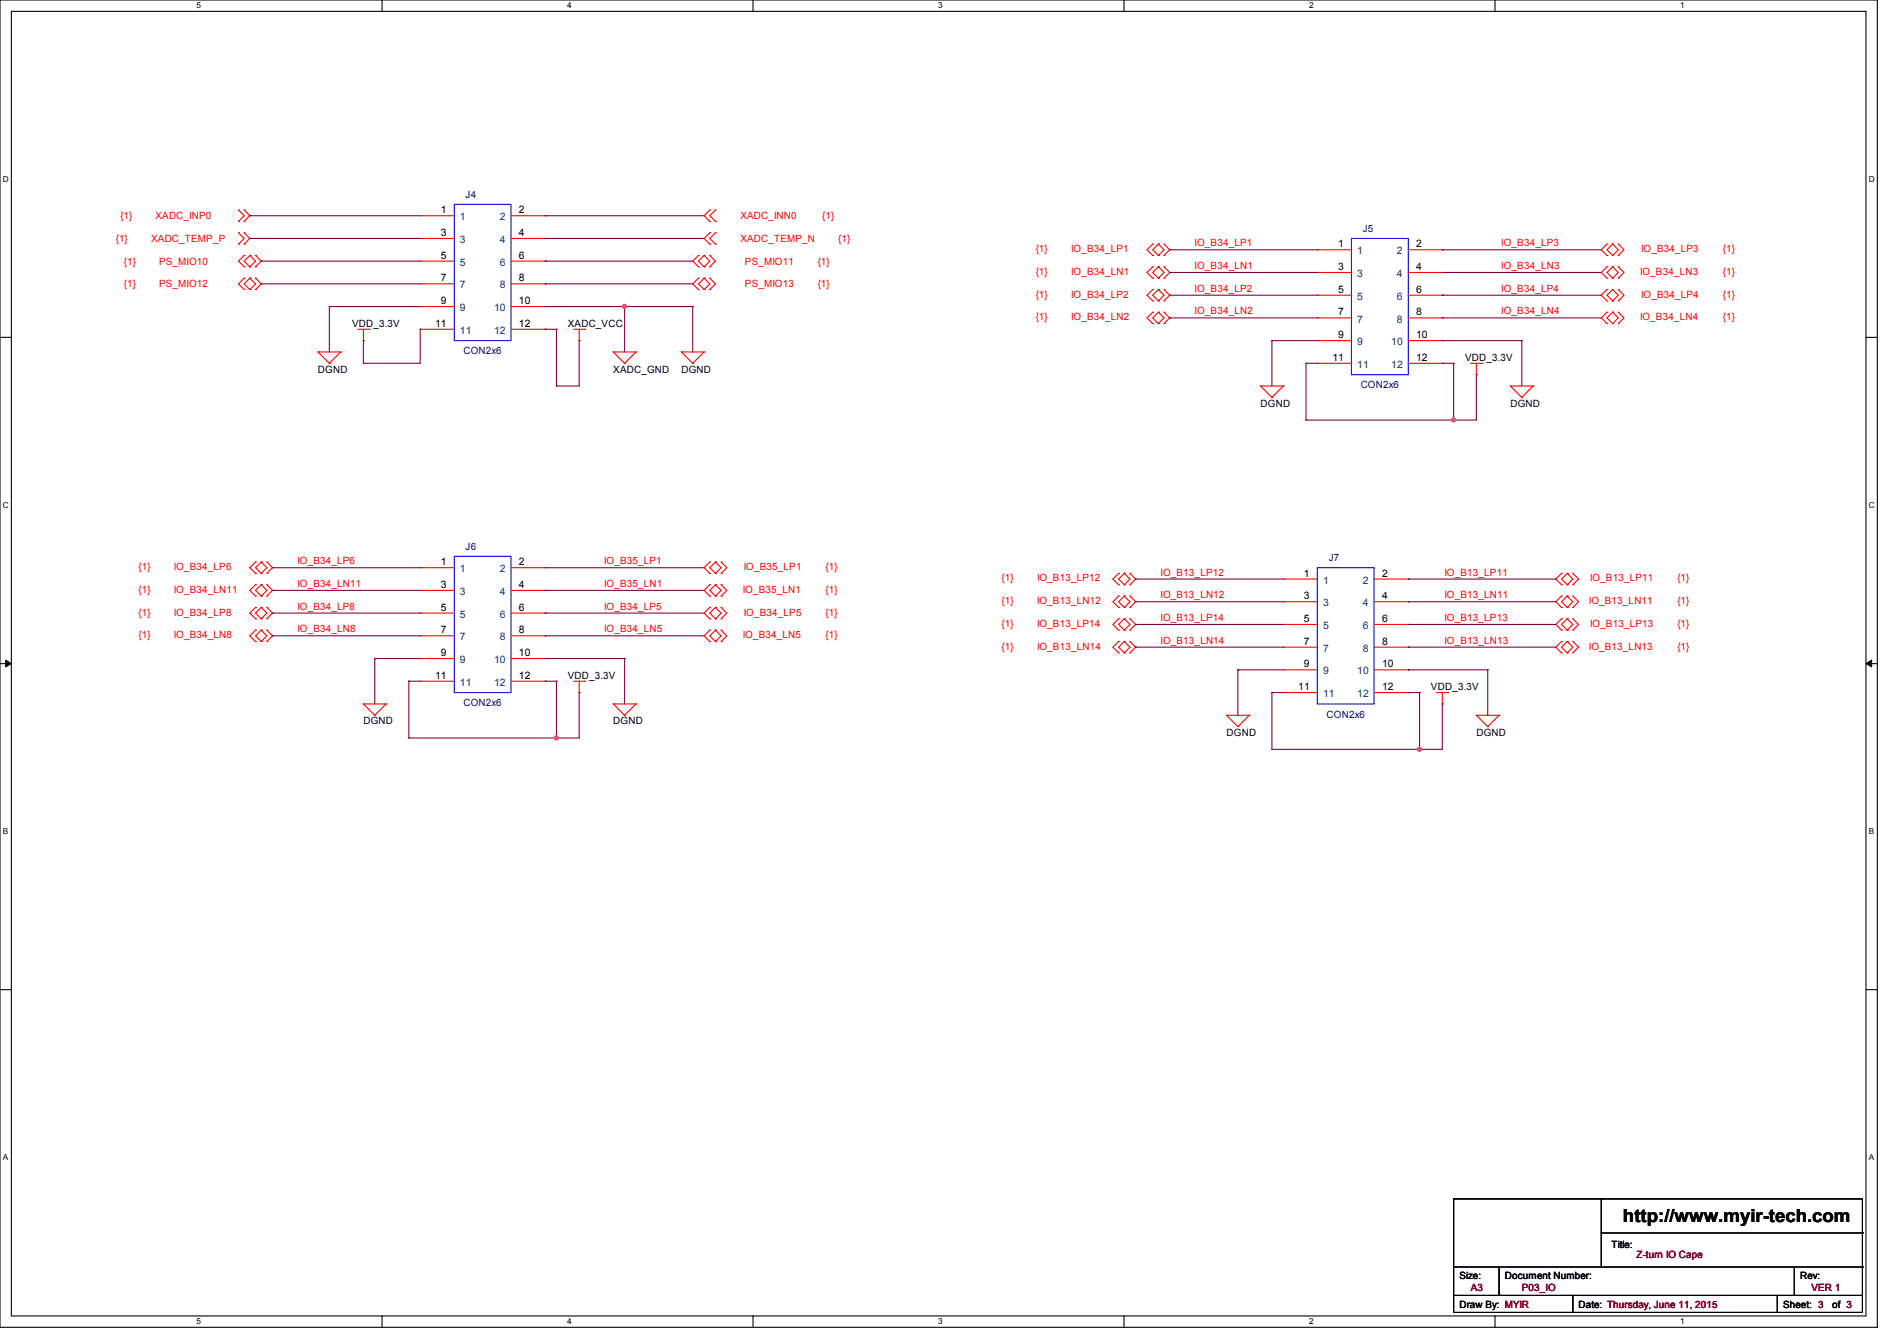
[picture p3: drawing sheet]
<svg xmlns="http://www.w3.org/2000/svg" width="297mm" height="210mm" viewBox="0 0 297 210" stroke-linecap="round" stroke-linejoin="round" font-family="sans-serif">
<path d="M0 0h293.9v207.9h-293.9zM1.8 1.8h290.3v204.3h-290.3z" fill="none" stroke="#000" stroke-width=".17"/>
<g fill="#fff">
<path d="M30.8 .2h.7v1.4h-.7z"/>
<path d="M30.8 206.2h.7v1.4h-.7z"/>
</g>
<path d="M59.8 0v1.8M59.8 206.1v1.8" fill="none" stroke="#000" stroke-width=".17"/>
<g fill="#fff">
<path d="M88.8 .2h.7v1.4h-.7z"/>
<path d="M88.8 206.2h.7v1.4h-.7z"/>
</g>
<path d="M117.9 0v1.8M117.9 206.1v1.8" fill="none" stroke="#000" stroke-width=".17"/>
<g fill="#fff">
<path d="M146.9 .2h.7v1.4h-.7z"/>
<path d="M146.9 206.2h.7v1.4h-.7z"/>
</g>
<path d="M176 0v1.8M176 206.1v1.8" fill="none" stroke="#000" stroke-width=".17"/>
<g fill="#fff">
<path d="M205 .2h.7v1.4h-.7z"/>
<path d="M205 206.2h.7v1.4h-.7z"/>
</g>
<path d="M234.1 0v1.8M234.1 206.1v1.8" fill="none" stroke="#000" stroke-width=".17"/>
<g fill="#fff">
<path d="M263.1 .2h.6v1.4h-.6z"/>
<path d="M263.1 206.2h.6v1.4h-.6z"/>
<path d="M.5 27.3h.9v1.4h-.9z"/>
<path d="M292.6 27.3h.9v1.4h-.9z"/>
<path d="M.5 78.4h.9v1.4h-.9z"/>
<path d="M292.6 78.4h.9v1.4h-.9z"/>
</g>
<path d="M0 52.8h1.8M292.1 52.8h1.8" fill="none" stroke="#000" stroke-width=".17"/>
<g fill="#fff">
<path d="M.5 129.5h.8v1.4h-.8z"/>
<path d="M292.6 129.5h.8v1.4h-.8z"/>
</g>
<path d="M0 103.9h1.8M292.1 103.9h1.8" fill="none" stroke="#000" stroke-width=".17"/>
<path d="M.9 103.4l.9 .5-.9 .5zM292.1 103.9l.9-.5v1z" fill="#000" stroke="#000" stroke-width=".16"/>
<g fill="#fff">
<path d="M.5 180.5h.8v1.4h-.8z"/>
<path d="M292.6 180.5h.8v1.4h-.8z"/>
</g>
<g fill="none" stroke="#000" stroke-width=".17">
<path d="M0 155h1.8M292.1 155h1.8M227.6 187.7h64v17.8h-64zM227.6 198.4h64M234.7 198.4v4.5M250.7 187.7h.1M250.7 187.7v10.7M250.7 193.1h40.9M280.9 198.4v4.5M291.6 198.4h.1M291.6 193.1h.1M227.6 202.9h.1"/>
<path d="M227.6 202.9h64M234.7 202.9h.1M246.3 205.5h.1M246.3 202.9v2.6M278.3 205.5h.1M278.3 202.9v2.6M280.9 202.9h.1"/>
</g>
<g fill="none" stroke="#f00" stroke-width=".17">
<path d="M37.3 38.2h.1M37.3 36.4h.1M37.3 34.7h.1M37.3 32.9h.1M37.3 36.4l.9 .9-.9 .9M37.3 32.9l.9 .9-.9 .9M38.2 36.4h.1M38.2 38.2h.1M38.2 32.9h.1M38.2 34.7h.1M38.2 36.4l.9 .9-.9 .9M38.2 32.9l.9 .9-.9 .9"/>
<path d="M65.8 33.8h.1M65.8 37.3h.1M65.8 33.8h5.3M65.8 37.3h5.3M80 33.8h5.3M80 37.3h5.3M85.3 33.8h.1M85.3 37.3h.1M111.1 36.4h.1M111.1 38.2h.1M111.1 32.9h.1M111.1 34.7h.1"/>
<path d="M111.1 36.4l-.9 .9 .9 .9M111.1 32.9l-.9 .9 .9 .9M112 38.2h.1M112 36.4h.1M112 34.7h.1M112 32.9h.1M112 36.4l-.9 .9 .9 .9M112 32.9l-.9 .9 .9 .9M180.5 38.2h.1M180.5 38.2l-.9 .9 .9 .9M181.4 38.2h.1M181.4 38.2l.8 .9-.8 .9"/>
<path d="M181.4 38.2l-.9 .9 .9 .9M182.2 38.2h.1M182.2 38.2l.9 .9-.9 .9M206.2 39.1h.1M206.2 39.1h5.4M220.5 39.1h5.3M225.8 39.1h.1M251.6 38.2h.1M251.6 38.2l-.9 .9 .9 .9M252.5 38.2h.1M252.5 38.2l-.9 .9 .9 .9M252.5 38.2l.9 .9-.9 .9"/>
<path d="M253.4 38.2h.1M253.4 38.2l.9 .9-.9 .9M38.2 40h.1M38.2 41.8h.1M38.2 43.6h.1M38.2 45.3h.1M38.2 40l-.9 .9 .9 .9M38.2 43.6l-.9 .8 .9 .9M39.1 41.8h.1M39.1 40h.1M39.1 45.3h.1M39.1 43.6h.1"/>
<path d="M39.1 40l-.9 .9 .9 .9M39.1 40l.9 .9-.9 .9M39.1 43.6l-.9 .8 .9 .9M39.1 43.6l.9 .8-.9 .9M40 40h.1M40 41.8h.1M40 43.6h.1M40 45.3h.1M40 43.6l.9 .8-.9 .9M40 40l.9 .9-.9 .9M49.8 55.1h.1M49.8 55.1h3.5"/>
<path d="M49.8 55.1l1.8 1.8M51.6 56.9h.1M53.3 55.1h.1M53.3 55.1l-1.7 1.8M56 51.6h1.8M56.9 53.3h.1M56.9 51.6v1.7M57.8 51.6h.1M65.8 40.9h.1M65.8 44.4h.1M65.8 48h.1M65.8 51.6h.1"/>
<path d="M65.8 51.6h5.3M65.8 40.9h5.3M65.8 44.4h5.3M65.8 48h5.3M80 51.6h5.3M80 40.9h5.3M80 44.4h5.3M80 48h5.3M85.3 40.9h.1M85.3 44.4h.1M85.3 48h.1M85.3 51.6h.1"/>
<path d="M89.8 51.6h1.8M90.7 53.3h.1M90.7 51.6v1.7M91.6 51.6h.1M96 55.1h.1M96 55.1h3.6M96 55.1l1.8 1.8M97.8 56.9h.1M99.6 55.1h.1M99.6 55.1l-1.8 1.8M106.7 55.1h.1M106.7 55.1h3.5"/>
<path d="M106.7 55.1l1.8 1.8M108.5 56.9h.1M109.3 40h.1M109.3 41.8h.1M109.3 43.6h.1M109.3 45.3h.1M109.3 43.6l-.8 .8 .8 .9M109.3 40l-.8 .9 .8 .9M110.2 55.1h.1M110.2 41.8h.1M110.2 40h.1M110.2 45.3h.1"/>
<path d="M110.2 43.6h.1M110.2 55.1l-1.7 1.8M110.2 40l.9 .9-.9 .9M110.2 40l-.9 .9 .9 .9M110.2 43.6l.9 .8-.9 .9M110.2 43.6l-.9 .8 .9 .9M111.1 40h.1M111.1 41.8h.1M111.1 43.6h.1M111.1 45.3h.1M111.1 40l.9 .9-.9 .9M111.1 43.6l.9 .8-.9 .9"/>
<path d="M180.5 40h.1M180.5 43.6h.1M180.5 41.8h.1M180.5 47.1h.1M180.5 45.3h.1M180.5 50.7h.1M180.5 48.9h.1M180.5 41.8l-.9 .9 .9 .9M180.5 45.3l-.9 .9 .9 .9M180.5 48.9l-.9 .9 .9 .9M181.4 40h.1M181.4 41.8h.1"/>
<path d="M181.4 43.6h.1M181.4 45.3h.1M181.4 47.1h.1M181.4 48.9h.1M181.4 50.7h.1M181.4 41.8l.8 .9-.8 .9M181.4 41.8l-.9 .9 .9 .9M181.4 45.3l.8 .9-.8 .9M181.4 45.3l-.9 .9 .9 .9M181.4 48.9l.8 .9-.8 .9M181.4 48.9l-.9 .9 .9 .9M182.2 40h.1"/>
<path d="M182.2 43.6h.1M182.2 41.8h.1M182.2 47.1h.1M182.2 45.3h.1M182.2 50.7h.1M182.2 48.9h.1M182.2 41.8l.9 .9-.9 .9M182.2 45.3l.9 .9-.9 .9M182.2 48.9l.9 .9-.9 .9M206.2 42.7h.1M206.2 46.2h.1M206.2 49.8h.1"/>
<path d="M206.2 53.3h.1M206.2 56.9h.1M206.2 56.9h5.4M206.2 42.7h5.4M206.2 46.2h5.4M206.2 49.8h5.4M206.2 53.3h5.4M220.5 56.9h5.3M220.5 42.7h5.3M220.5 46.2h5.3M220.5 49.8h5.3M220.5 53.3h5.3"/>
<path d="M225.8 42.7h.1M225.8 46.2h.1M225.8 49.8h.1M225.8 53.3h.1M225.8 56.9h.1M230.3 56.9h1.7M231.1 58.7h.1M231.1 56.9v1.8M232 56.9h.1M251.6 43.6h.1M251.6 41.8h.1M251.6 40h.1"/>
<path d="M251.6 47.1h.1M251.6 45.3h.1M251.6 50.7h.1M251.6 48.9h.1M251.6 48.9l-.9 .9 .9 .9M251.6 41.8l-.9 .9 .9 .9M251.6 45.3l-.9 .9 .9 .9M252.5 41.8h.1M252.5 43.6h.1M252.5 40h.1M252.5 45.3h.1M252.5 47.1h.1"/>
<path d="M252.5 48.9h.1M252.5 50.7h.1M252.5 41.8l-.9 .9 .9 .9M252.5 41.8l.9 .9-.9 .9M252.5 45.3l-.9 .9 .9 .9M252.5 45.3l.9 .9-.9 .9M252.5 48.9l-.9 .9 .9 .9M252.5 48.9l.9 .9-.9 .9M253.4 43.6h.1M253.4 41.8h.1M253.4 40h.1M253.4 47.1h.1"/>
<path d="M253.4 45.3h.1M253.4 50.7h.1M253.4 48.9h.1M253.4 45.3l.9 .9-.9 .9M253.4 41.8l.9 .9-.9 .9M253.4 48.9l.9 .9-.9 .9M197.4 60.5h.1M197.4 60.5h3.5M197.4 60.5l1.7 1.7M199.1 62.2h.1M200.9 60.5h.1M200.9 60.5l-1.8 1.7"/>
<path d="M236.5 60.5h.1M236.5 60.5h3.5M236.5 60.5l1.8 1.7M238.3 62.2h.1M240 60.5h.1M240 60.5l-1.7 1.7M40 96.9h.1M40 95.1h.1M40 98.7h.1M40 93.3h.1M40 91.6h.1M40 89.8h.1"/>
<path d="M40 88h.1M40 98.7l-.9 .9 .9 .9M40 91.6l-.9 .9 .9 .8M40 95.1l-.9 .9 .9 .9M40 88l-.9 .9 .9 .9M40.9 95.1h.1M40.9 96.9h.1M40.9 98.7h.1M40.9 91.6h.1M40.9 93.3h.1M40.9 88h.1M40.9 89.8h.1"/>
<path d="M40.9 95.1l.9 .9-.9 .9M40.9 95.1l-.9 .9 .9 .9M40.9 98.7l.9 .9-.9 .9M40.9 98.7l-.9 .9 .9 .9M40.9 91.6l.9 .9-.9 .8M40.9 91.6l-.9 .9 .9 .8M40.9 88l.9 .9-.9 .9M40.9 88l-.9 .9 .9 .9M41.8 96.9h.1M41.8 95.1h.1M41.8 98.7h.1M41.8 93.3h.1"/>
<path d="M41.8 91.6h.1M41.8 89.8h.1M41.8 88h.1M41.8 95.1l.9 .9-.9 .9M41.8 98.7l.9 .9-.9 .9M41.8 91.6l.9 .9-.9 .8M41.8 88l.9 .9-.9 .9M65.8 88.9h.1M65.8 92.5h.1M65.8 96h.1M65.8 99.6h.1M65.8 88.9h5.3"/>
<path d="M65.8 92.5h5.3M65.8 96h5.3M65.8 99.6h5.3M80 88.9h5.3M80 92.5h5.3M80 96h5.3M80 99.6h5.3M85.3 88.9h.1M85.3 92.5h.1M85.3 96h.1M85.3 99.6h.1M111.1 96.9h.1"/>
<path d="M111.1 95.1h.1M111.1 98.7h.1M111.1 89.8h.1M111.1 88h.1M111.1 93.3h.1M111.1 91.6h.1M111.1 98.7l-.9 .9 .9 .9M111.1 95.1l-.9 .9 .9 .9M111.1 91.6l-.9 .9 .9 .8M111.1 88l-.9 .9 .9 .9M112 95.1h.1M112 96.9h.1"/>
<path d="M112 98.7h.1M112 88h.1M112 89.8h.1M112 91.6h.1M112 93.3h.1M112 95.1l-.9 .9 .9 .9M112 95.1l.9 .9-.9 .9M112 98.7l-.9 .9 .9 .9M112 98.7l.9 .9-.9 .9M112 88l-.9 .9 .9 .9M112 88l.9 .9-.9 .9M112 91.6l-.9 .9 .9 .8"/>
<path d="M112 91.6l.9 .9-.9 .8M112.9 96.9h.1M112.9 95.1h.1M112.9 98.7h.1M112.9 89.8h.1M112.9 88h.1M112.9 93.3h.1M112.9 91.6h.1M112.9 95.1l.9 .9-.9 .9M112.9 98.7l.9 .9-.9 .9M112.9 91.6l.9 .9-.9 .8M112.9 88l.9 .9-.9 .9"/>
<path d="M175.1 91.6h.1M175.1 89.8h.1M175.1 95.1h.1M175.1 93.3h.1M175.1 98.7h.1M175.1 96.9h.1M175.1 93.3l-.9 .9 .9 .9M175.1 89.8l-.9 .9 .9 .9M175.1 96.9l-.9 .9 .9 .9M176 89.8h.1M176 91.6h.1M176 93.3h.1"/>
<path d="M176 95.1h.1M176 96.9h.1M176 98.7h.1M176 89.8l.9 .9-.9 .9M176 89.8l-.9 .9 .9 .9M176 93.3l.9 .9-.9 .9M176 93.3l-.9 .9 .9 .9M176 96.9l.9 .9-.9 .9M176 96.9l-.9 .9 .9 .9M176.9 91.6h.1M176.9 89.8h.1M176.9 95.1h.1"/>
<path d="M176.9 93.3h.1M176.9 98.7h.1M176.9 96.9h.1M176.9 89.8l.9 .9-.9 .9M176.9 93.3l.9 .9-.9 .9M176.9 96.9l.9 .9-.9 .9M200.9 90.7h.1M200.9 94.2h.1M200.9 97.8h.1M200.9 90.7h5.3M200.9 94.2h5.3M200.9 97.8h5.3"/>
<path d="M215.1 90.7h5.4M215.1 94.2h5.4M215.1 97.8h5.4M220.5 90.7h.1M220.5 94.2h.1M220.5 97.8h.1M244.5 91.6h.1M244.5 89.8h.1M244.5 95.1h.1M244.5 93.3h.1M244.5 98.7h.1M244.5 96.9h.1"/>
<path d="M244.5 89.8l-.9 .9 .9 .9M244.5 93.3l-.9 .9 .9 .9M244.5 96.9l-.9 .9 .9 .9M245.4 89.8h.1M245.4 91.6h.1M245.4 93.3h.1M245.4 95.1h.1M245.4 96.9h.1M245.4 98.7h.1M245.4 89.8l-.9 .9 .9 .9M245.4 89.8l.9 .9-.9 .9M245.4 93.3l-.9 .9 .9 .9"/>
<path d="M245.4 93.3l.9 .9-.9 .9M245.4 96.9l-.9 .9 .9 .9M245.4 96.9l.9 .9-.9 .9M246.3 91.6h.1M246.3 89.8h.1M246.3 95.1h.1M246.3 93.3h.1M246.3 98.7h.1M246.3 96.9h.1M246.3 93.3l.8 .9-.8 .9M246.3 89.8l.8 .9-.8 .9M246.3 96.9l.8 .9-.8 .9"/>
<path d="M40 100.5h.1M40.9 100.5h.1M41.8 100.5h.1M56.9 110.2h.1M56.9 110.2h3.6M56.9 110.2l1.8 1.8M58.7 112h.1M60.5 110.2h.1M60.5 110.2l-1.8 1.8M65.8 103.1h.1M65.8 106.7h.1M65.8 106.7h5.3"/>
<path d="M65.8 103.1h5.3M80 106.7h5.3M80 103.1h5.3M85.3 103.1h.1M85.3 106.7h.1M89.8 106.7h1.8M90.7 108.5h.1M90.7 106.7v1.8M91.6 106.7h.1M96 110.2h.1M96 110.2h3.6M96 110.2l1.8 1.8"/>
<path d="M97.8 112h.1M99.6 110.2h.1M99.6 110.2l-1.8 1.8M111.1 100.5h.1M112 100.5h.1M112.9 100.5h.1M175.1 102.2h.1M175.1 100.5h.1M175.1 100.5l-.9 .8 .9 .9M176 100.5h.1M176 102.2h.1M176 100.5l.9 .8-.9 .9"/>
<path d="M176 100.5l-.9 .8 .9 .9M176.9 102.2h.1M176.9 100.5h.1M176.9 100.5l.9 .8-.9 .9M192 112h.1M192 112h3.6M192 112l1.8 1.8M193.8 113.8h.1M195.6 112h.1M195.6 112l-1.8 1.8M200.9 101.3h.1M200.9 104.9h.1"/>
<path d="M200.9 108.5h.1M200.9 108.5h5.3M200.9 101.3h5.3M200.9 104.9h5.3M215.1 108.5h5.4M215.1 101.3h5.4M215.1 104.9h5.4M220.5 101.3h.1M220.5 104.9h.1M220.5 108.5h.1M224.9 108.5h1.8M225.8 110.2h.1"/>
<path d="M225.8 108.5v1.7M226.7 108.5h.1M231.1 112h.1M231.1 112h3.6M231.1 112l1.8 1.8M232.9 113.8h.1M234.7 112h.1M234.7 112l-1.8 1.8M244.5 102.2h.1M244.5 100.5h.1M244.5 100.5l-.9 .8 .9 .9M245.4 100.5h.1"/>
<path d="M245.4 102.2h.1M245.4 100.5l-.9 .8 .9 .9M245.4 100.5l.9 .8-.9 .9M246.3 102.2h.1M246.3 100.5h.1M246.3 100.5l.8 .8-.8 .9"/>
</g>
<path d="M71.1 32h8.9v21.3h-8.9zM211.6 37.3h8.9v21.4h-8.9zM71.1 87.1h8.9v21.4h-8.9zM206.2 88.9h8.9v21.3h-8.9z" fill="none" stroke="#00f" stroke-width=".17"/>
<g fill="none" stroke="#800040" stroke-width=".17">
<path d="M39.1 37.3h.1M39.1 33.8h.1M39.1 37.3h26.7M39.1 33.8h26.7M85.3 37.3h.1M85.3 33.8h.1M85.3 37.3h24.9M85.3 33.8h24.9M183.1 39.1h.1M183.1 39.1h23.1M225.8 39.1h.1M225.8 39.1h24.9"/>
<path d="M40.9 40.9h.1M40.9 44.4h.1M40.9 40.9h24.9M40.9 44.4h24.9M51.6 48h.1M51.6 48v7.1M51.6 48h14.2M56.9 56.9h.1M56.9 53.3h.1M56.9 53.3v3.6M65.8 51.6h.1M65.8 51.6v5.3h-8.9"/>
<path d="M85.3 48h.1M85.3 51.6h.1M85.3 40.9h.1M85.3 44.4h.1M85.3 48h23.2M85.3 51.6h1.8M85.3 40.9h23.2M85.3 44.4h23.2M87.1 51.6h.1M87.1 51.6v8.9M90.7 53.3h.1M90.7 53.3v7.2h-3.6"/>
<path d="M97.8 48h.1M97.8 48v7.1M108.5 48h.1M108.5 48v7.1M183.1 42.7h.1M183.1 46.2h.1M183.1 49.8h.1M183.1 42.7h23.1M183.1 46.2h23.1M183.1 49.8h23.1M199.1 53.3h.1M199.1 53.3v7.2"/>
<path d="M199.1 53.3h7.1M204.5 56.9h.1M204.5 56.9h1.7M204.5 56.9v8.9M225.8 53.3h.1M225.8 56.9h.1M225.8 42.7h.1M225.8 46.2h.1M225.8 49.8h.1M225.8 53.3h12.5M225.8 56.9h1.8M225.8 42.7h24.9"/>
<path d="M225.8 46.2h24.9M225.8 49.8h24.9M227.6 56.9h.1M227.6 56.9v8.9M231.1 58.7h.1M231.1 58.7v7.1h-26.6M238.3 53.3h.1M238.3 53.3v7.2M87.1 60.5h.1M204.5 65.8h.1M227.6 65.8h.1M42.7 96h.1"/>
<path d="M42.7 99.6h.1M42.7 92.5h.1M42.7 88.9h.1M42.7 96h23.1M42.7 99.6h23.1M42.7 92.5h23.1M42.7 88.9h23.1M85.3 99.6h.1M85.3 96h.1M85.3 88.9h.1M85.3 92.5h.1M85.3 96h24.9"/>
<path d="M85.3 99.6h24.9M85.3 92.5h24.9M85.3 88.9h24.9M177.8 90.7h.1M177.8 94.2h.1M177.8 97.8h.1M177.8 90.7h23.1M177.8 94.2h23.1M177.8 97.8h23.1M220.5 90.7h.1M220.5 94.2h.1M220.5 97.8h.1"/>
<path d="M220.5 90.7h23.1M220.5 94.2h23.1M220.5 97.8h23.1M58.7 103.1h.1M58.7 103.1h7.1M58.7 103.1v7.1M64 106.7h.1M64 115.6h.1M64 106.7h1.8M64 106.7v8.9M85.3 103.1h.1M85.3 106.7h.1"/>
<path d="M85.3 103.1h12.5M85.3 106.7h1.8M87.1 106.7h.1M87.1 115.6h.1M87.1 106.7v8.9M90.7 108.5h.1M90.7 108.5v7.1h-26.7M97.8 103.1h.1M97.8 103.1v7.1M177.8 101.3h.1M177.8 101.3h23.1M193.8 104.9h.1"/>
<path d="M193.8 104.9v7.1M193.8 104.9h7.1M199.1 117.3h.1M199.1 108.5h.1M199.1 108.5v8.8M199.1 108.5h1.8M220.5 104.9h.1M220.5 108.5h.1M220.5 101.3h.1M220.5 104.9h12.4M220.5 108.5h1.7M220.5 101.3h23.1"/>
<path d="M222.2 108.5h.1M222.2 117.3h.1M222.2 108.5v8.8M225.8 110.2h.1M225.8 110.2v7.1h-26.7M232.9 104.9h.1M232.9 104.9v7.1"/>
</g>
<g fill="#f0f" stroke="#f0f" stroke-width=".17">
<circle cx="227.6" cy="65.8" r=".32"/>
<circle cx="97.8" cy="48" r=".32"/>
<circle cx="87.1" cy="115.5" r=".32"/>
<circle cx="222.2" cy="117.3" r=".32"/>
</g>
<text font-size="2.8" x="254.1" y="191.4">http://www.myir-tech.com</text>
<g font-size="1.6" fill="#f00">
<text x="18.8" y="34.3">{1}</text>
<text x="24.3" y="34.3">XADC_INP0</text>
<text x="115.9" y="34.3">XADC_INN0</text>
<text x="128.7" y="34.3">{1}</text>
<text x="18.1" y="37.9">{1}</text>
<text x="19.4" y="41.4">{1}</text>
<text x="23.7" y="37.9">XADC_TEMP_P</text>
<text x="24.9" y="41.4">PS_MIO10</text>
<text x="115.9" y="37.9">XADC_TEMP_N</text>
<text x="116.6" y="41.4">PS_MIO11</text>
<text x="128" y="41.4">{1}</text>
<text x="131.2" y="37.9">{1}</text>
<text x="162.1" y="39.5">{1}</text>
<text x="167.7" y="39.5">IO_B34_LP1</text>
<text x="187" y="38.6">IO_B34_LP1</text>
<text x="235" y="38.6">IO_B34_LP3</text>
<text x="256.9" y="39.5">IO_B34_LP3</text>
<text x="269.7" y="39.5">{1}</text>
<text x="19.4" y="45">{1}</text>
<text x="24.9" y="45">PS_MIO12</text>
<text x="116.6" y="45">PS_MIO13</text>
<text x="128" y="45">{1}</text>
<text x="162.1" y="43.1">{1}</text>
<text x="162.1" y="46.6">{1}</text>
<text x="167.7" y="43.1">IO_B34_LN1</text>
<text x="167.7" y="46.6">IO_B34_LP2</text>
<text x="187" y="42.1">IO_B34_LN1</text>
<text x="187" y="45.7">IO_B34_LP2</text>
<text x="235" y="42.1">IO_B34_LN3</text>
<text x="235" y="45.7">IO_B34_LP4</text>
<text x="256.8" y="43.1">IO_B34_LN3</text>
<text x="256.9" y="46.6">IO_B34_LP4</text>
<text x="269.7" y="43.1">{1}</text>
<text x="269.7" y="46.6">{1}</text>
<text x="162.1" y="50.2">{1}</text>
<text x="167.7" y="50.2">IO_B34_LN2</text>
<text x="187" y="49.2">IO_B34_LN2</text>
<text x="235" y="49.2">IO_B34_LN4</text>
<text x="256.8" y="50.2">IO_B34_LN4</text>
<text x="269.7" y="50.2">{1}</text>
<text x="21.7" y="89.3">{1}</text>
<text x="27.2" y="89.3">IO_B34_LP6</text>
<text x="46.6" y="88.3">IO_B34_LP6</text>
<text x="94.6" y="88.3">IO_B35_LP1</text>
<text x="116.5" y="89.3">IO_B35_LP1</text>
<text x="129.3" y="89.3">{1}</text>
<text x="21.7" y="92.8">{1}</text>
<text x="27.2" y="92.8">IO_B34_LN11</text>
<text x="46.6" y="95.5">IO_B34_LP8</text>
<text x="46.6" y="91.9">IO_B34_LN11</text>
<text x="94.6" y="95.5">IO_B34_LP5</text>
<text x="94.6" y="91.9">IO_B35_LN1</text>
<text x="116.3" y="92.8">IO_B35_LN1</text>
<text x="129.3" y="92.8">{1}</text>
<text x="156.8" y="91.1">{1}</text>
<text x="156.8" y="94.6">{1}</text>
<text x="162.4" y="91.1">IO_B13_LP12</text>
<text x="162.4" y="94.6">IO_B13_LN12</text>
<text x="181.7" y="90.1">IO_B13_LP12</text>
<text x="181.7" y="93.7">IO_B13_LN12</text>
<text x="226.2" y="90.1">IO_B13_LP11</text>
<text x="226.2" y="93.7">IO_B13_LN11</text>
<text x="248.8" y="94.6">IO_B13_LN11</text>
<text x="248.9" y="91.1">IO_B13_LP11</text>
<text x="262.6" y="91.1">{1}</text>
<text x="262.6" y="94.6">{1}</text>
<text x="21.7" y="96.4">{1}</text>
<text x="21.7" y="99.9">{1}</text>
<text x="27.2" y="96.4">IO_B34_LP8</text>
<text x="27.2" y="99.9">IO_B34_LN8</text>
<text x="46.6" y="99">IO_B34_LN8</text>
<text x="94.6" y="99">IO_B34_LN5</text>
<text x="116.3" y="99.9">IO_B34_LN5</text>
<text x="116.5" y="96.4">IO_B34_LP5</text>
<text x="129.3" y="96.4">{1}</text>
<text x="129.3" y="99.9">{1}</text>
<text x="156.8" y="98.2">{1}</text>
<text x="156.8" y="101.7">{1}</text>
<text x="162.4" y="98.2">IO_B13_LP14</text>
<text x="162.4" y="101.7">IO_B13_LN14</text>
<text x="181.7" y="97.2">IO_B13_LP14</text>
<text x="181.7" y="100.8">IO_B13_LN14</text>
<text x="226.2" y="97.2">IO_B13_LP13</text>
<text x="226.2" y="100.8">IO_B13_LN13</text>
<text x="248.8" y="101.7">IO_B13_LN13</text>
<text x="248.9" y="98.2">IO_B13_LP13</text>
<text x="262.6" y="98.2">{1}</text>
<text x="262.6" y="101.7">{1}</text>
</g>
<g font-size="1.6">
<text x="69" y="33.4">1</text>
<text x="81.2" y="33.4">2</text>
<text x="69" y="37">3</text>
<text x="69" y="40.5">5</text>
<text x="81.2" y="37">4</text>
<text x="81.2" y="40.5">6</text>
<text x="209.5" y="38.7">1</text>
<text x="221.7" y="38.7">2</text>
<text x="69" y="44.1">7</text>
<text x="69" y="47.6">9</text>
<text x="81.2" y="44.1">8</text>
<text x="81.2" y="47.6">10</text>
<text x="209.5" y="42.3">3</text>
<text x="209.5" y="45.8">5</text>
<text x="221.7" y="42.3">4</text>
<text x="221.7" y="45.8">6</text>
<text x="55.1" y="51.2">VDD_3.3V</text>
<text x="68.1" y="51.2">11</text>
<text x="81.2" y="51.2">12</text>
<text x="88.9" y="51.2">XADC_VCC</text>
<text x="209.5" y="49.4">7</text>
<text x="209.5" y="53">9</text>
<text x="221.7" y="49.4">8</text>
<text x="221.7" y="53">10</text>
<text x="49.8" y="58.3">DGND</text>
<text x="96" y="58.3">XADC_GND</text>
<text x="106.7" y="58.3">DGND</text>
<text x="208.6" y="56.5">11</text>
<text x="221.7" y="56.5">12</text>
<text x="229.4" y="56.6">VDD_3.3V</text>
<text x="197.4" y="63.7">DGND</text>
<text x="236.5" y="63.7">DGND</text>
<text x="69" y="88.5">1</text>
<text x="81.2" y="88.5">2</text>
<text x="69" y="92.1">3</text>
<text x="69" y="95.6">5</text>
<text x="81.2" y="92.1">4</text>
<text x="81.2" y="95.6">6</text>
<text x="204.2" y="90.3">1</text>
<text x="204.2" y="93.9">3</text>
<text x="216.4" y="90.3">2</text>
<text x="216.4" y="93.9">4</text>
<text x="69" y="99.2">7</text>
<text x="81.2" y="99.2">8</text>
<text x="204.2" y="97.4">5</text>
<text x="204.2" y="101">7</text>
<text x="216.4" y="97.4">6</text>
<text x="216.4" y="101">8</text>
<text x="68.1" y="106.3">11</text>
<text x="69" y="102.7">9</text>
<text x="81.2" y="102.7">10</text>
<text x="81.2" y="106.3">12</text>
<text x="88.9" y="106.3">VDD_3.3V</text>
<text x="204.2" y="104.5">9</text>
<text x="216.4" y="104.5">10</text>
<text x="56.9" y="113.5">DGND</text>
<text x="96" y="113.5">DGND</text>
<text x="203.3" y="108.1">11</text>
<text x="216.4" y="108.1">12</text>
<text x="224" y="108.1">VDD_3.3V</text>
<text x="192" y="115.2">DGND</text>
<text x="231.2" y="115.2">DGND</text>
<text x="252.3" y="195.4">Title:</text>
<text x="228.5" y="200.2">Size:</text>
<text x="235.6" y="200.2">Document Number:</text>
<text x="281.8" y="200.2">Rev:</text>
<text x="228.5" y="204.9">Draw By: MYIR</text>
<text x="247.2" y="204.9">Date: Thursday, June 11, 2015</text>
<text x="279.2" y="204.9">Sheet: 3</text>
<text x="286.8" y="204.9">of 3</text>
</g>
<g font-size="1.6" fill="#004080">
<text x="72" y="34.5">1</text>
<text x="78.2" y="34.5">2</text>
<text x="72" y="38.1">3</text>
<text x="72" y="41.6">5</text>
<text x="78.2" y="38.1">4</text>
<text x="78.2" y="41.6">6</text>
<text x="212.5" y="39.8">1</text>
<text x="218.7" y="39.8">2</text>
<text x="72" y="45.2">7</text>
<text x="78.2" y="45.2">8</text>
<text x="212.5" y="43.4">3</text>
<text x="212.5" y="46.9">5</text>
<text x="218.7" y="43.4">4</text>
<text x="218.7" y="46.9">6</text>
<text x="72" y="48.7">9</text>
<text x="72" y="52.3">11</text>
<text x="77.3" y="48.7">10</text>
<text x="77.3" y="52.3">12</text>
<text x="212.5" y="50.5">7</text>
<text x="218.7" y="50.5">8</text>
<text x="212.5" y="54.1">9</text>
<text x="212.5" y="57.6">11</text>
<text x="217.8" y="54.1">10</text>
<text x="217.8" y="57.6">12</text>
<text x="72" y="89.6">1</text>
<text x="78.2" y="89.6">2</text>
<text x="72" y="93.2">3</text>
<text x="78.2" y="93.2">4</text>
<text x="207.2" y="91.4">1</text>
<text x="207.2" y="95">3</text>
<text x="213.4" y="91.4">2</text>
<text x="213.4" y="95">4</text>
<text x="72" y="96.7">5</text>
<text x="72" y="100.3">7</text>
<text x="78.2" y="96.7">6</text>
<text x="78.2" y="100.3">8</text>
<text x="207.2" y="98.5">5</text>
<text x="213.4" y="98.5">6</text>
<text x="72" y="103.8">9</text>
<text x="72" y="107.4">11</text>
<text x="77.3" y="103.8">10</text>
<text x="77.3" y="107.4">12</text>
<text x="207.2" y="102.1">7</text>
<text x="207.2" y="105.6">9</text>
<text x="212.5" y="105.6">10</text>
<text x="213.4" y="102.1">8</text>
<text x="207.2" y="109.2">11</text>
<text x="212.5" y="109.2">12</text>
</g>
<g font-size="1.6" fill="#000080">
<text x="72.9" y="30.9">J4</text>
<text x="213.4" y="36.3">J5</text>
<text x="72.6" y="55.5">CON2x6</text>
<text x="213" y="60.8">CON2x6</text>
<text x="72.9" y="86.1">J6</text>
<text x="208" y="87.8">J7</text>
<text x="72.6" y="110.6">CON2x6</text>
<text x="207.7" y="112.4">CON2x6</text>
</g>
<g font-size="1.6" fill="#800000">
<text x="256.2" y="197">Z-turn IO Cape</text>
<text x="230.3" y="202.2">A3</text>
<text x="238.3" y="202.2">P03_IO</text>
<text x="283.6" y="202.2">VER 1</text>
</g>
<g font-size="1.3">
<text x="30.8" y="1.3">5</text>
<text x="88.8" y="1.3">4</text>
<text x="146.9" y="1.3">3</text>
<text x="205" y="1.3">2</text>
<text x="263.1" y="1.3">1</text>
<text x=".5" y="28.4">D</text>
<text x="292.6" y="28.4">D</text>
<text x=".5" y="79.5">C</text>
<text x="292.6" y="79.5">C</text>
<text x=".5" y="130.6">B</text>
<text x="292.6" y="130.6">B</text>
<text x=".5" y="181.7">A</text>
<text x="292.6" y="181.7">A</text>
<text x="30.8" y="207.4">5</text>
<text x="88.8" y="207.4">4</text>
<text x="146.9" y="207.4">3</text>
<text x="205" y="207.4">2</text>
<text x="263.1" y="207.4">1</text>
</g>
</svg>
